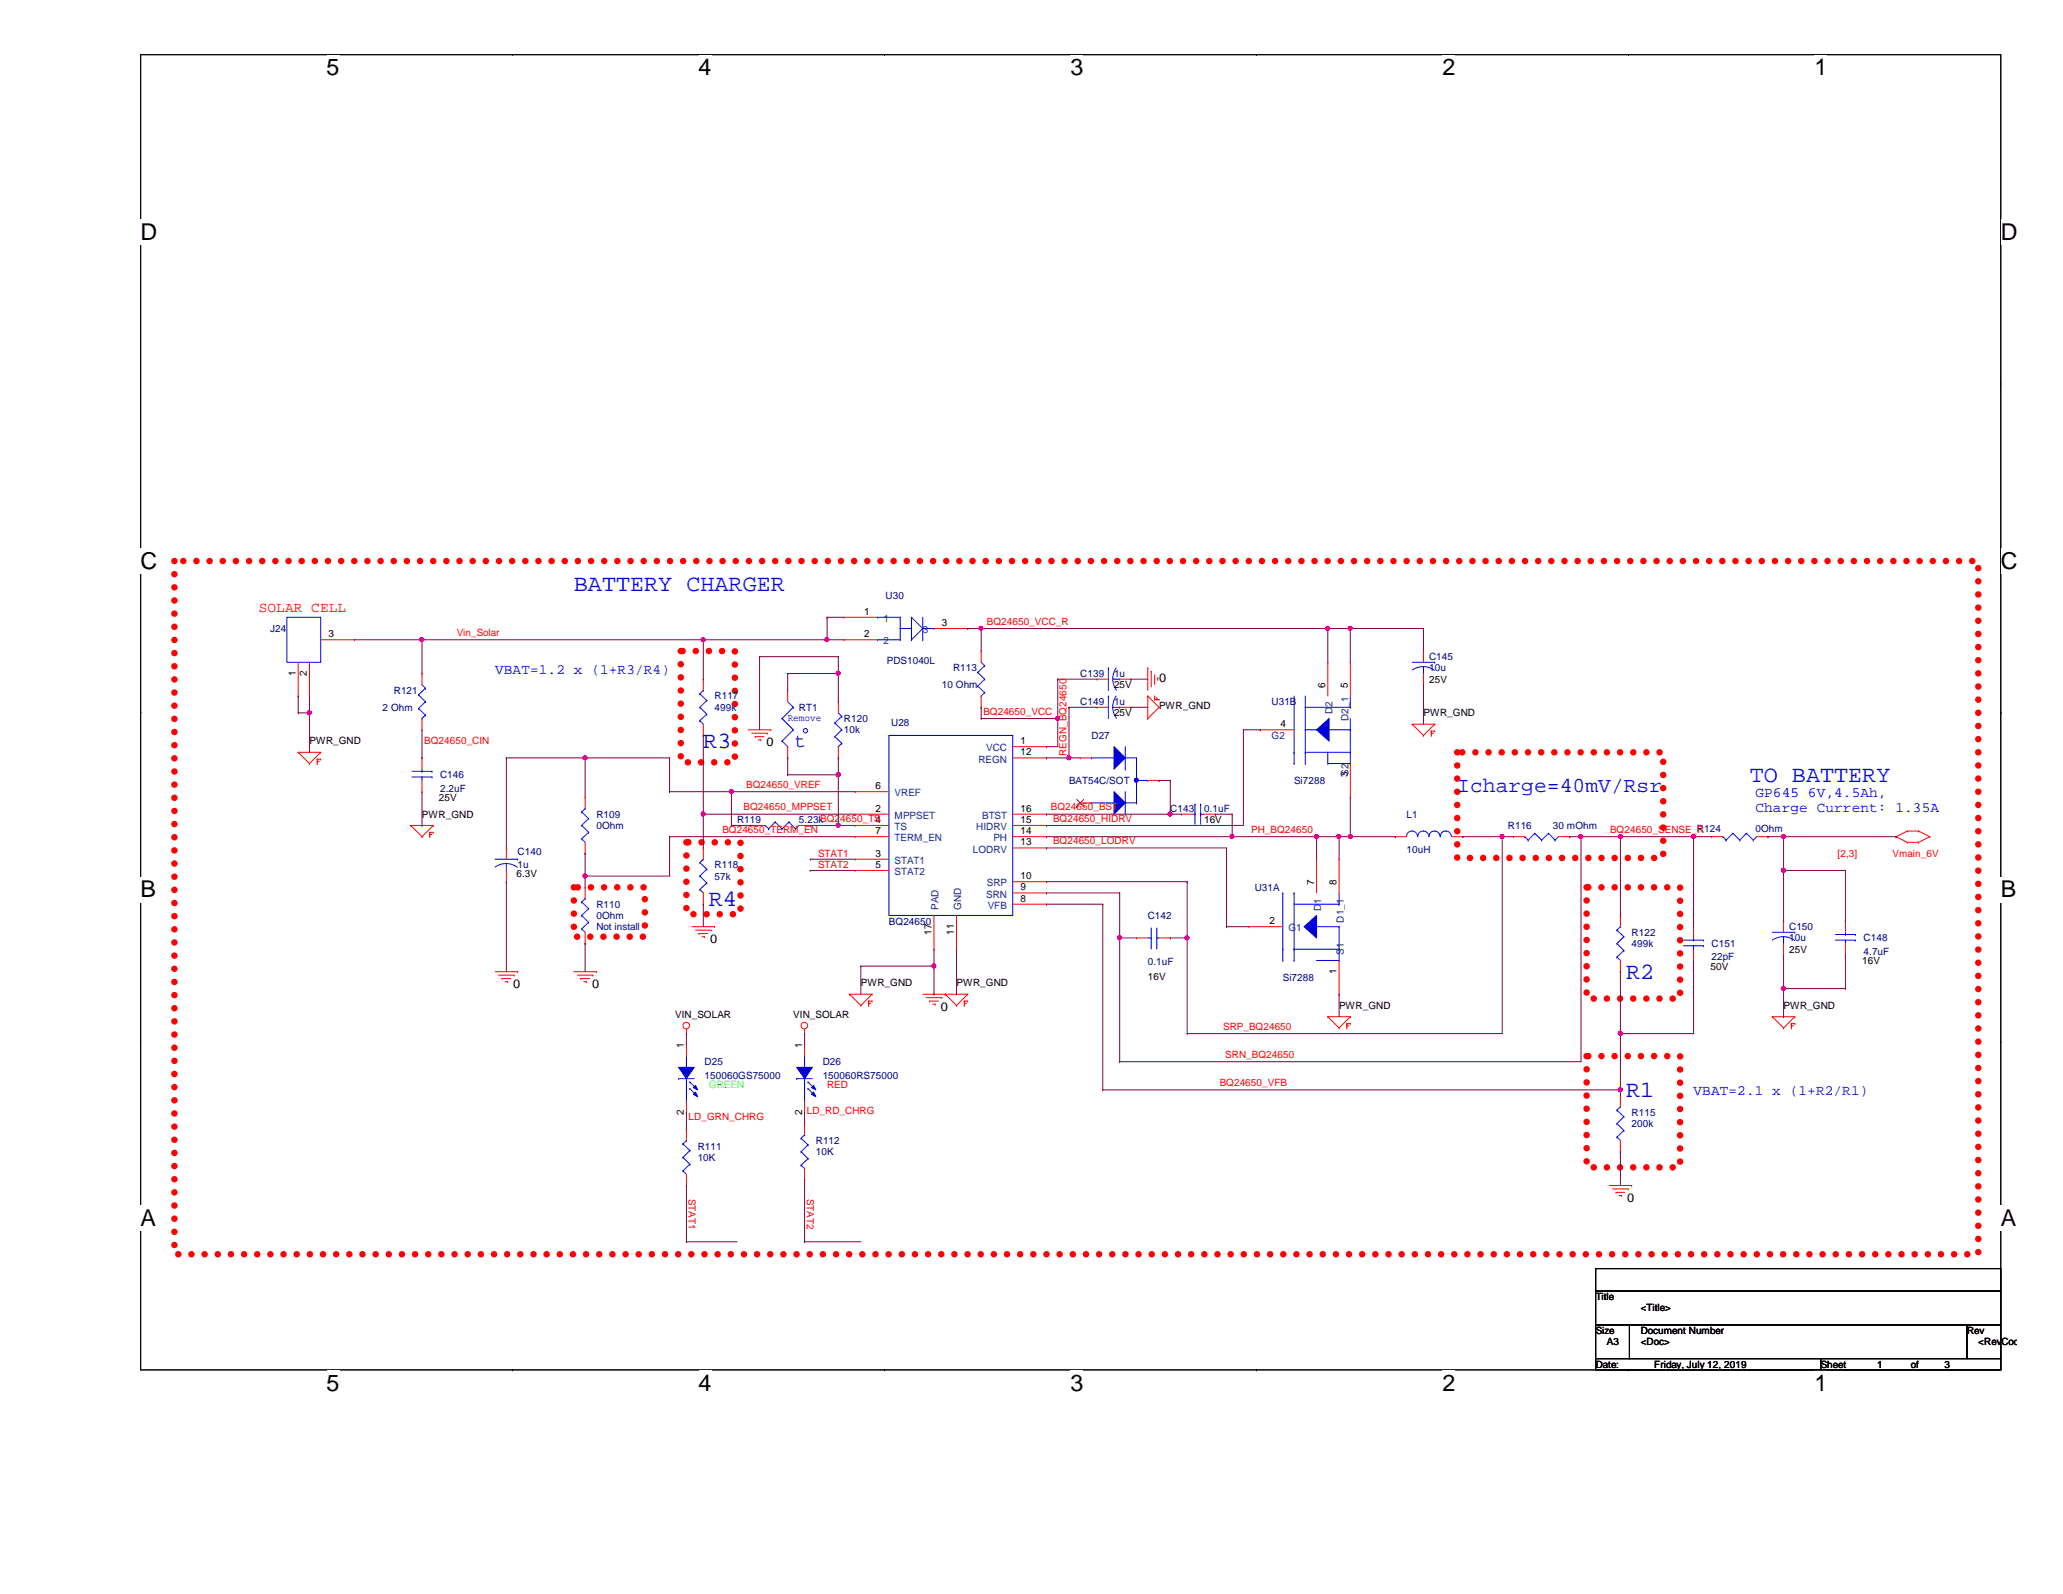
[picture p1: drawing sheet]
<svg xmlns="http://www.w3.org/2000/svg" width="279mm" height="216mm" viewBox="0 0 279 216" stroke-linecap="round" stroke-linejoin="round" font-family="sans-serif">
<path d="M19.1 7.4h251.9v178.1h-251.9z" fill="none" stroke="#000" stroke-width=".14"/>
<g fill="#fff">
<path d="M44.2 7.4h1.8v3.5h-1.8z"/>
<path d="M44.2 185.5h1.8v3.5h-1.8z"/>
</g>
<path d="M69.4 7.4h.1M69.4 185.5h.1" fill="none" stroke="#000" stroke-width=".14"/>
<g fill="#fff">
<path d="M94.6 7.4h1.8v3.5h-1.8z"/>
<path d="M94.6 185.5h1.8v3.5h-1.8z"/>
</g>
<path d="M119.8 7.4h.1M119.8 185.5h.1" fill="none" stroke="#000" stroke-width=".14"/>
<g fill="#fff">
<path d="M145 7.4h1.7v3.5h-1.7z"/>
<path d="M145 185.5h1.7v3.5h-1.7z"/>
</g>
<path d="M170.2 7.4h.1M170.2 185.5h.1" fill="none" stroke="#000" stroke-width=".14"/>
<g fill="#fff">
<path d="M195.4 7.4h1.7v3.5h-1.7z"/>
<path d="M195.4 185.5h1.7v3.5h-1.7z"/>
</g>
<path d="M220.6 7.4h.1M220.6 185.5h.1" fill="none" stroke="#000" stroke-width=".14"/>
<g fill="#fff">
<path d="M245.7 7.4h1.8v3.5h-1.8z"/>
<path d="M245.7 185.5h1.8v3.5h-1.8z"/>
<path d="M19.1 29.7h2.2v3.4h-2.2z"/>
<path d="M271 29.7h2.1v3.4h-2.1z"/>
<path d="M19.1 74.2h2.2v3.5h-2.2z"/>
<path d="M271 74.2h2.1v3.5h-2.1z"/>
</g>
<path d="M19.1 51.9h.1M271 51.9h.1" fill="none" stroke="#000" stroke-width=".14"/>
<g fill="#fff">
<path d="M19.1 118.7h2v3.5h-2z"/>
<path d="M271 118.7h2.1v3.5h-2.1z"/>
</g>
<path d="M19.1 96.5h.1M271 96.5h.1" fill="none" stroke="#000" stroke-width=".14"/>
<g fill="#fff">
<path d="M19.1 163.3h2v3.5h-2z"/>
<path d="M271 163.3h2.1v3.5h-2.1z"/>
</g>
<path d="M19.1 141h.1M271 141h.1M216.1 171.8h54.9v3.1h-54.9zM216.1 174.9h54.9v4.6h-54.9zM216.1 179.5h4.6v4.5h-4.6zM220.7 179.5h45.7v4.5h-45.7zM266.4 179.5h4.6v4.5h-4.6zM216.1 184h30.5v1.5h-30.5zM246.6 184h24.4v1.5h-24.4z" fill="none" stroke="#000" stroke-width=".14"/>
<path d="M23.6 76h244.3v93.9h-244.3zM92.2 88.2h7.3v15.1h-7.3zM93 114.1h7.3v9.7h-7.3zM197.4 101.9h27.9v14.3h-27.9zM77.7 120.2h9.6v6.7h-9.6zM214.9 120.2h12.6v15.1h-12.6zM214.9 143h12.6v15.1h-12.6z" fill="none" stroke="#f00" stroke-width=".89" stroke-dasharray="0 1.8"/>
<g fill="none" stroke="#f00" stroke-width=".14">
<path d="M101.3 98.8h3.1M101.8 99.3h2.1M102.3 99.8h.1M102.3 99.8h1.2M103.9 99.3h.1M104.4 98.8h.1M114.3 83.6h.1M114.3 86.7h.1M114.3 83.6h4.6M114.3 86.7h4.6M126.5 85.1h4.6M131.1 85.1h.1"/>
<path d="M155.4 90.5h.1M155.4 94.3h.1M155.4 97.3h.1M155.4 90.5v3M155.4 94.3v3M155.4 94.3l1.6 1.5M155.9 90.9h.1M155.9 90.9v2.1M156.4 92.6h.1M156.4 94.3h.1M156.4 94.7h.1M156.4 91.4v1.2"/>
<path d="M156.4 94.3v.4M156.4 94.7h.6M156.7 94.7h.1M156.7 94.4v.3M156.8 91.8h.1M156.8 91.8v.4M157 95.8h.1M157 94.7h.1M157 95.8l-1.6 1.5M191.3 98.1h.1M191.3 98.1h3M191.3 98.1l1.5 1.5"/>
<path d="M192.8 99.6h.1M193.8 99h.1M193.8 99.6h.1M193.8 99.3h.1M193.8 99.3h.3M193.8 99h.5M193.8 99v.6M194.3 98.1h.1M194.3 99h.1M194.3 98.1l-1.5 1.5M40.4 101.9h.1M40.4 101.9h3"/>
<path d="M40.4 101.9l1.5 1.5M41.9 103.4h.1M43 102.8h.1M43 103.4h.1M43 103.1h.1M43 102.8h.4M43 102.8v.6M43 103.1h.3M43.4 101.9h.1M43.4 102.8h.1M43.4 101.9l-1.5 1.5M55.6 111.8h.1"/>
<path d="M55.6 111.8h3.1M55.6 111.8l1.6 1.5M57.2 113.3h.1M58.2 112.7h.1M58.2 113.3h.1M58.2 113h.1M58.2 112.7h.5M58.2 112.7v.6M58.2 113h.3M58.7 111.8h.1M58.7 112.7h.1M58.7 111.8l-1.5 1.5"/>
<path d="M102.7 100.2h.3M103 100.2h.1M256.8 113.3h.1M256.8 113.3l1.5 .8M258.3 112.6h.1M258.3 114.1h.1M258.3 112.6l-1.5 .7M258.3 112.6h1.5M258.3 114.1h1.5M259.8 112.6h.1M259.8 114.1h.1M259.8 112.6l1.6 .7"/>
<path d="M261.4 113.3h.1M261.4 113.3l-1.6 .8M67.1 131.6h3M67.5 132.1h2.1M68 132.5h.1M68 132.5h1.2M68.4 133h.3M68.7 133h.1M69.6 132.1h.1M70.1 131.6h.1M77.7 131.6h3.1M78.2 132.1h2.1"/>
<path d="M78.7 132.5h.1M78.7 132.5h1.1M79.1 133h.3M79.4 133h.1M80.3 132.1h.1M80.8 131.6h.1M93 140h.1M93 139.4v.6M93.7 125.5h3.1M94.2 126h2.1M94.7 126.4h.1M94.7 126.4h1.1"/>
<path d="M95.1 126.9h.3M95.4 126.9h.1M96.3 126h.1M96.8 125.5h.1M109 140h.1M109 139.4v.6M115.1 134.7h.1M115.1 134.7h3M115.1 134.7l1.5 1.5M116.6 136.2h.1M117.6 135.6h.1M117.6 136.2h.1"/>
<path d="M117.6 135.9h.1M117.6 135.6h.5M117.6 135.6v.6M117.6 135.9h.3M118.1 134.7h.1M118.1 135.6h.1M118.1 134.7l-1.5 1.5M125 134.7h6.1M125.4 135.1h2.2M125.9 135.6h.1M125.9 135.6h1.2M126.3 136h.4"/>
<path d="M126.7 136h.1M127.6 135.1h.1M128 134.7h.1M128 134.7l1.5 1.5M129.5 136.2h.1M130.6 135.6h.1M130.6 136.2h.1M130.6 135.9h.1M130.6 135.6h.5M130.6 135.9h.3M130.6 135.6v.6M131.1 134.7h.1"/>
<path d="M131.1 135.6h.1M131.1 134.7l-1.6 1.5M179.8 137.7h.1M179.8 137.7h3.1M179.8 137.7l1.6 1.5M181.4 139.2h.1M182.4 138.6h.1M182.4 139.2h.1M182.4 138.9h.1M182.4 138.6h.5M182.4 138.9h.3M182.4 138.6v.6"/>
<path d="M182.9 137.7h.1M182.9 138.6h.1M182.9 137.7l-1.5 1.5M240 137.7h.1M240 137.7h3.1M240 137.7l1.6 1.5M241.6 139.2h.1M242.6 138.6h.1M242.6 139.2h.1M242.6 138.9h.1M242.6 138.6h.5M242.6 138.6v.6"/>
<path d="M242.6 138.9h.3M243.1 137.7h.1M243.1 138.6h.1M243.1 137.7l-1.5 1.5M217.9 160.6h3.1M218.4 161h2.1M218.9 161.5h.1M218.9 161.5h1.1M219.3 161.9h.3M219.6 161.9h.1M220.5 161h.1M221 160.6h.1"/>
<circle cx="92.9" cy="138.9" r=".45"/>
<circle cx="108.9" cy="138.9" r=".45"/>
</g>
<g fill="none" stroke="#00f" stroke-width=".14">
<path d="M118.9 83.6h.1M118.9 86.7h.1M118.9 83.6h3M118.9 86.7h3M121.9 85.1h.1M121.9 83.6h.1M121.9 86.7h.1M121.9 85.1h1.5M121.9 83.6v3.1M123.4 86.7h.1M123.4 83.6h.1M123.4 83.6l1.6 1.5"/>
<path d="M123.4 83.6v3.1M125 85.1h.1M125 86.7h.1M125 85.1l-1.6 1.6M125 85.1h1.5M125 83.6v3.1M126.5 85.1h.1M91.9 146.1h.1M91.9 146.1h2.1M93 144.6h.1M93 149.1h.1M93 143v1.6"/>
<path d="M93 146.1v3"/>
</g>
<path d="M91.9 144.6h2.1l-1 1.5z" fill-rule="evenodd" fill="#00f"/>
<path d="M91.9 144.6h2.1l-1 1.5z" fill="none" stroke="#00f" stroke-width=".14"/>
<path d="M94.2 147.9l.3 .6-.6-.3z" fill-rule="evenodd" fill="#00f"/>
<path d="M94.2 147.9l.3 .6-.6-.3z" fill="none" stroke="#00f" stroke-width=".14"/>
<path d="M94.2 147l.3 .6-.6-.3z" fill-rule="evenodd" fill="#00f"/>
<path d="M93.4 146.6h.1M93.4 147.4h.1M93.4 146.6l.9 .8M93.4 147.4l.9 1M94.2 147l.3 .6-.6-.3zM107.9 146.1h.1M107.9 146.1h2.1M109 144.6h.1M109 149.1h.1M109 143v1.6M109 146.1v3" fill="none" stroke="#00f" stroke-width=".14"/>
<path d="M93 141.5h.1M93 150.7h.1M93 141.5v1.5M93 149.1v1.6" fill="none" stroke="#f00" stroke-width=".14"/>
<path d="M107.9 144.6h2.1l-1 1.5z" fill-rule="evenodd" fill="#00f"/>
<path d="M107.9 144.6h2.1l-1 1.5z" fill="none" stroke="#00f" stroke-width=".14"/>
<path d="M109.9 148.2l.3-.3 .3 .6z" fill-rule="evenodd" fill="#00f"/>
<path d="M109.9 148.2l.3-.3 .3 .6z" fill="none" stroke="#00f" stroke-width=".14"/>
<path d="M110.2 147l.3 .6-.6-.3z" fill-rule="evenodd" fill="#00f"/>
<g fill="none" stroke="#00f" stroke-width=".14">
<path d="M38.9 83.6h4.5v6.1h-4.5zM120.4 99.6h16.8v24.4h-16.8zM132.4 91.1h.1M132.4 92.9h.1M132.4 91.1l1 .9M132.4 92.9l1 .9M132.9 94.3h.1M132.9 89.7l.5 .5M133.4 90.2h.1M133.4 92h.1M133.4 93.8h.1M133.4 90.2l-1 .9"/>
<path d="M133.4 92l-1 .9M133.4 93.8l-.5 .5M191.3 89.7h3M192.8 91.2h.1M192.8 90.3a2.42 2.42 0 0 1 1.5 .5M192.8 90.3h-.1a2.57 2.57 0 0 0-1.4 .5M192.8 90.3v.9M194.3 89.7h.1M78.8 113.6h.1M78.8 111.8h.1M78.8 110h.1M78.8 113.6l.4 .5"/>
<path d="M78.8 111.8l.9 .9M78.8 110l.9 .9M79.2 109.5h.1M79.2 109.5l-.4 .5M79.7 112.7h.1M79.7 110.9h.1M79.7 112.7l-.9 .9M79.7 110.9l-.9 .9M94.8 118.7h.1M94.8 116.8h.1M94.8 118.7l.9 .9M94.8 116.8l.9 .9"/>
<path d="M95.3 116.4h.1M95.3 116.4l-.5 .4M95.7 119.6h.1M95.7 117.7h.1M95.7 119.6l-.9 .9M95.7 117.7l-.9 1M161.5 110.3h.3M161.8 110.3h.1M161.8 108.9h.1M161.8 108.9v2.7M162.6 108.9h.1M162.6 110.3h.1"/>
<path d="M162.6 110.3h.5M162.6 108.9v2.7M94.8 120.5h.1M94.8 120.5l.5 .4M173.7 128.6h.1M173.7 122.5v6.1M175.3 128.6h.1M175.3 122.5v6.1M219 129.6h.1M219 127.8h.1M219 126h.1M219 129.6l.5 .5"/>
<path d="M219 127.8l.9 .9M219 126l.9 .9M219.5 125.5h.1M219.5 125.5l-.5 .5M219.9 128.7h.1M219.9 126.9h.1M219.9 128.7l-.9 .9M219.9 126.9l-.9 .9M248.6 127.3h2.7M248.6 126.6h2.7M249.9 126.6h.1M249.9 127.3h.1"/>
<path d="M249.9 126.3v.3M249.9 127.3v.5M251.3 127.3h.1M251.3 126.6h.1M109.4 146.6h.1M109.4 147.4h.1M109.4 146.6l.9 .8M109.4 147.4l.9 1M110.2 147l.3 .6-.6-.3z"/>
</g>
<g fill="none" stroke="#f00" stroke-width=".14">
<path d="M40.4 94.3h.1M40.4 89.7v4.6M41.9 94.3h.1M41.9 89.7v4.6M43.4 86.7h4.6M48 86.7h.1M132.9 88.2h.1M132.9 95.8h.1M132.9 88.2v1.5M132.9 94.3v1.5M192.8 88.2h.1M192.8 92.8h.1"/>
<path d="M192.8 88.2v1.5M192.8 91.2v1.6M79.2 115.6h.1M79.2 108h.1M79.2 108v1.5M79.2 114.1v1.5M95.3 114.8h.1M95.3 114.8v1.6M115.8 110.3h.1M115.8 116.4h.1M115.8 111.8h.1M115.8 117.9h.1"/>
<path d="M115.8 107.2h.1M115.8 113.3h.1M115.8 110.3h4.6M115.8 116.4h4.6M115.8 111.8h4.6M115.8 117.9h4.6M115.8 107.2h4.6M115.8 113.3h4.6M137.2 110.3h4.5M137.2 101.1h4.5M137.2 111.8h4.5M137.2 113.3h4.5"/>
<path d="M137.2 119.4h4.5M137.2 102.7h4.5M137.2 114.8h4.5M141.7 101.1h.1M141.7 119.4h.1M141.7 102.7h.1M141.7 114.8h.1M141.7 113.3h.1M141.7 111.8h.1M141.7 110.3h.1M160 110.3h.1M160 110.3h1.5"/>
<path d="M163.1 110.3h1.5M164.6 110.3h.1M95.3 122.5h.1M95.3 120.9v1.6M126.5 128.6h.1M126.5 124v4.6M129.5 128.6h.1M129.5 124v4.6M137.2 122.5h4.5M137.2 120.9h4.5M141.7 122.5h.1M141.7 120.9h.1"/>
<path d="M219.5 131.6h.1M219.5 124h.1M219.5 124v1.5M219.5 130.1v1.5M249.9 124.8h.1M249.9 129.3h.1M249.9 124.8v1.5M249.9 127.8v1.5M109 141.5h.1M109 150.7h.1M109 141.5v1.5M109 149.1v1.6"/>
</g>
<path d="M176.6 125.5l1.7-1.5v3z" fill="#00f"/>
<g fill="none" stroke="#00f" stroke-width=".14">
<path d="M56.7 94.1h.1M56.7 96h.1M56.7 94.1l.9 .9M56.7 96l.9 .9M57.2 97.3h.1M57.2 92.8l.4 .4M57.6 93.2h.1M57.6 95h.1M57.6 96.9h.1M57.6 93.2l-.9 .9M57.6 95l-.9 1M57.6 96.9l-.4 .4"/>
<path d="M94.8 97.6h.1M94.8 95.8h.1M94.8 94h.1M94.8 97.6l.5 .5M94.8 95.8l.9 .9M94.8 94l.9 .9M95.3 93.5h.1M95.3 93.5l-.5 .5M95.7 96.7h.1M95.7 94.9h.1M95.7 96.7l-.9 .9M95.7 94.9l-.9 .9"/>
<path d="M105.9 97.3h.1M105.9 97.3l1.5 1.5M106.7 95l.7 .8M107.4 95.8h.1M107.4 98.8h.1M107.4 95.8l-1.5 1.5M107.4 98.8l-1.5 1.6M150.1 90.5h.1M150.1 94.3h.1M150.1 90.5v3M150.1 94.3v3M150.7 92a2.42 2.42 0 0 0 .5 1.5"/>
<path d="M150.7 95.8a2.42 2.42 0 0 0 .5 1.5M150.7 92h.9M150.7 95.8h.9M151.2 90.5a2.58 2.58 0 0 0-.5 1.5M151.2 94.3a2.58 2.58 0 0 0-.5 1.5M151.6 92h.1M151.6 95.8h.1M55.8 105.2h2.7M55.8 104.5h2.7M57.2 104.5h.1M57.2 105.2h.1M57.2 104.2v.3"/>
<path d="M57.2 105.2v.5M58.5 105.2h.1M58.5 104.5h.1M67.1 116.4h3M68.6 117.9h.1M68.6 117a2.42 2.42 0 0 1 1.5 .5M68.6 117h-.1a2.57 2.57 0 0 0-1.4 .4M68.6 117v.9M70.1 116.4h.1M103.6 111.8h.1M103.6 111.8l.5 .5M104.1 112.3h.1"/>
<path d="M105 111.3h.1M105 111.3l.9 1M105 111.3l-.9 1M105.9 112.3h.1M105.9 100.4h.1M105.9 100.4l.8 .7M106.7 101.1h.1M106.8 111.3h.1M106.8 111.3l.9 1M106.8 111.3l-.9 1M107.7 112.3h.1M108.2 111.8l-.5 .5"/>
<path d="M190.5 113.3a.74 .74 0 0 1 .7-.7 .74 .74 0 0 1 .8 .7M192 113.3a.74 .74 0 0 1 .8-.7 .74 .74 0 0 1 .7 .7M193.5 113.3a.74 .74 0 0 1 .8-.7 .74 .74 0 0 1 .7 .7M195.1 113.3a.74 .74 0 0 1 .7-.7 .74 .74 0 0 1 .8 .7M206.5 113.3h.1M206.5 113.3l.5 .5M207 113.8h.1M207.9 112.9h.1M207.9 112.9l.9 .9M207.9 112.9l-.9 .9M208.8 113.8h.1M209.7 112.9h.1"/>
<path d="M209.7 112.9l.9 .9M209.7 112.9l-.9 .9M210.6 113.8h.1M211.1 113.3l-.5 .5M233.3 113.3h.1M233.3 113.3l.5 .5M233.8 113.8h.1M234.7 112.9h.1M234.7 112.9l.9 .9M234.7 112.9l-.9 .9M235.6 113.8h.1M236.5 112.9h.1"/>
<path d="M236.5 112.9l.9 .9M236.5 112.9l-.9 .9M237.4 113.8h.1M237.9 113.3l-.5 .5M78.8 125.8h.1M78.8 124h.1M78.8 122.2h.1M78.8 125.8l.4 .5M78.8 124l.9 .9M78.8 122.2l.9 .9M79.2 121.7h.1M79.2 121.7l-.4 .5"/>
<path d="M79.7 124.9h.1M79.7 123.1h.1M79.7 124.9l-.9 .9M79.7 123.1l-.9 .9M155.4 127h.5M155.9 128.4h.1M155.9 127h.1M155.9 125.7v2.7M156.7 127h.1M156.7 128.4h.1M156.7 127h.3M156.7 125.7v2.7"/>
<path d="M173.7 130.1h.1M173.7 120.9h.1M173.7 120.9v1.6M173.7 128.6v1.5M175.3 128.6h.1M175.3 130.1h.1M175.3 120.9h.1M175.3 120.9v1.6h6.1M175.3 128.6h6.1M175.3 128.6v1.5M176.6 125.5l1.7-1.5v3zM178.3 125.5h3.1"/>
<path d="M178.3 130.1h3.1M181.4 125.5h.1M181.4 128.6h.1M181.4 122.5h.1M181.4 130.1h.1M181.4 120.9v1.6M181.4 125.5v4.6M228 128.1h2.7M228 127.3h2.7M229.4 127.3h.1M229.4 128.1h.1M229.4 127v.3"/>
<path d="M229.4 128.1v.5M230.7 128.1h.1M230.7 127.3h.1M240 126.3h3.1M241.6 127.8h.1M241.6 126.9a2.42 2.42 0 0 1 1.4 .5M241.6 126.9h-.1a2.57 2.57 0 0 0-1.5 .4M241.6 126.9v.9M243.1 126.3h.1M92.5 158.6h.1M92.5 156.8h.1M92.5 154.9h.1"/>
<path d="M92.5 158.6l.5 .4M92.5 156.8l.9 .9M92.5 154.9l.9 .9M93 154.5h.1M93 154.5l-.5 .4M93.4 157.7h.1M93.4 155.8h.1M93.4 157.7l-.9 .9M93.4 155.8l-.9 1M108.5 157.8h.1M108.5 156h.1M108.5 154.2h.1"/>
<path d="M108.5 157.8l.5 .5M108.5 156l.9 .9M108.5 154.2l.9 .9M109 153.7h.1M109 153.7l-.5 .5M109.4 156.9h.1M109.4 155.1h.1M109.4 156.9l-.9 .9M109.4 155.1l-.9 .9M219 154h.1M219 152.2h.1M219 150.4h.1"/>
<path d="M219 154l.5 .5M219 152.2l.9 .9M219 150.4l.9 .9M219.5 149.9h.1M219.5 149.9l-.5 .5M219.9 153.1h.1M219.9 151.3h.1M219.9 153.1l-.9 .9M219.9 151.3l-.9 .9"/>
<circle cx="109.1" cy="99" r=".3"/>
</g>
<g fill="none" stroke="#f00" stroke-width=".14">
<path d="M57.2 91.2h.1M57.2 98.8h.1M57.2 91.2v1.6M57.2 97.3v1.5M95.3 99.6h.1M95.3 92h.1M95.3 92v1.5M95.3 98.1v1.5M106.7 93.5h.1M106.7 93.5v1.5M148.6 92h.1M148.6 95.8h.1"/>
<path d="M148.6 92h1.5M148.6 95.8h1.5M151.6 92h1.6M151.6 95.8h1.6M153.2 92h.1M153.2 95.8h.1M57.2 102.7h.1M57.2 107.2h.1M57.2 102.7v1.5M57.2 105.7v1.5M68.6 114.8h.1M68.6 119.4h.1"/>
<path d="M68.6 114.8v1.6M68.6 117.9v1.5M102.1 111.8h.1M102.1 111.8h1.5M106.7 102.7h.1M106.7 101.1v1.6M108.2 111.8h1.5M109.7 111.8h.1M178.3 116.4h.1M178.3 116.4v4.5M181.4 116.4h.1M181.4 116.4v4.5"/>
<path d="M189 113.3h.1M189 113.3h1.5M196.6 113.3h1.5M198.1 113.3h.1M205 113.3h.1M205 113.3h1.5M211.1 113.3h1.5M212.6 113.3h.1M231.8 113.3h.1M231.8 113.3h1.5M237.9 113.3h1.5M239.4 113.3h.1"/>
<path d="M79.2 127.8h.1M79.2 120.2h.1M79.2 120.2v1.5M79.2 126.3v1.5M153.9 127h.1M153.9 127h1.5M157 127h1.5M158.5 127h.1M169.2 125.5h.1M169.2 125.5h4.5M181.4 134.7h.1M181.4 130.1v4.6"/>
<path d="M229.4 125.5h.1M229.4 130.1h.1M229.4 125.5v1.5M229.4 128.6v1.5M241.6 124.8h.1M241.6 129.3h.1M241.6 124.8v1.5M241.6 127.8v1.5M93 152.9h.1M93 152.9v1.6M93 159v1.6M109 159.8h.1"/>
<path d="M109 152.2h.1M109 152.2v1.5M109 158.3v1.5M219.5 156h.1M219.5 148.4h.1M219.5 148.4v1.5M219.5 154.5v1.5M93 160.6h.1"/>
</g>
<path d="M178.3 98.8l1.7-1.5v3.1z" fill="#00f"/>
<g fill="none" stroke="#00f" stroke-width=".14">
<path d="M175.3 94.3v9.1M176.8 98.8h.1M176.8 95.8h.1M176.8 94.3v9.1M176.8 98.8h6.1M176.8 95.8h6.1M178.3 98.8l1.7-1.5v3.1zM182.9 98.8h.1M182.9 95.8h.1M182.9 94.3v1.5M182.9 97.3v6.1M175.3 101.9h.1"/>
<path d="M175.3 103.4h.1M176.8 101.9h.1M176.8 103.4h.1M176.8 101.9h6.1M179.8 103.4h.1M179.8 103.4h3.1M179.8 101.9v1.5M182.9 101.9h.1M182.9 103.4h.1"/>
</g>
<path d="M170.7 98.8h.1M170.7 98.8h4.6M179.8 89.7h.1M179.8 89.7v4.6M182.9 89.7h.1M182.9 89.7v4.6M182.9 108h.1M182.9 103.4v4.6" fill="none" stroke="#f00" stroke-width=".14"/>
<path d="M150.9 101.1l1.5 1.6-1.5 1.5z" fill-rule="evenodd" fill="#00f"/>
<path d="M150.9 101.1l1.5 1.6-1.5 1.5z" fill="none" stroke="#00f" stroke-width=".14"/>
<path d="M150.9 107.2l1.5 1.6-1.5 1.5z" fill-rule="evenodd" fill="#00f"/>
<g fill="none" stroke="#00f" stroke-width=".14">
<path d="M147.8 108.8h.1M147.8 102.7h.1M147.8 108.8h3.1M147.8 102.7h3.1M150.9 107.2l1.5 1.6-1.5 1.5zM152.4 104.2h.1M152.4 110.3h.1M152.4 101.1v3.1M152.4 107.2v3.1M152.4 108.8h1.5M152.4 102.7h1.5M153.9 108.8h.1"/>
<path d="M153.9 102.7h.1M153.9 102.7v6.1M153.9 105.7h1.5M155.4 105.7h.1"/>
</g>
<circle cx="153.9" cy="105.7" r=".29" fill="#00f"/>
<g fill="none" stroke="#00f" stroke-width=".14">
<path d="M113.1 97.9h.1M113.1 99.8h.1M113.1 97.9l.9 .9M113.1 99.8l.9 .9M113.5 96.6l.5 .4M114 97h.1M114 98.8h.1M114 97l-.9 .9M114 98.8l-.9 1M113.5 101.1h.1M114 100.7h.1M114 100.7l-.5 .4"/>
<circle cx="153.9" cy="105.7" r=".29"/>
</g>
<path d="M113.5 95h.1M113.5 95v1.6M113.5 102.7h.1M113.5 101.1v1.6M146.3 102.7h.1M146.3 108.8h.1M146.3 102.7h1.5M146.3 108.8h1.5M155.4 105.7h1.6M157 105.7h.1" fill="none" stroke="#f00" stroke-width=".14"/>
<path d="M145.8 109.3h.1M145.8 108.3l1 1M146.8 108.3l-1 1M146.8 109.3h.1" fill="none" stroke="#804000" stroke-width=".14"/>
<path d="M153.2 95.8h.1M153.2 95.8h2.2M68.6 102.7h.1M68.6 119.4h.1M68.6 102.7v12.1M68.6 119.4v12.2M68.6 102.7h10.6M141.7 110.3h.1M141.7 110.3h16.8" fill="none" stroke="#800040" stroke-width=".14"/>
<circle cx="158.5" cy="110.3" r=".29" fill="#f0f"/>
<circle cx="158.5" cy="110.3" r=".29" fill="none" stroke="#f0f" stroke-width=".14"/>
<path d="M141.7 113.3h.1M164.6 110.3h.1M164.6 110.3h2.3M166.9 110.3h.1M166.9 110.3v3h-25.2" fill="none" stroke="#800040" stroke-width=".14"/>
<circle cx="166.8" cy="113.3" r=".29" fill="#f0f"/>
<circle cx="166.8" cy="113.3" r=".29" fill="none" stroke="#f0f" stroke-width=".14"/>
<path d="M79.2 115.6h.1M79.2 118.7h.1M79.2 102.7h.1M79.2 102.7v5.3M79.2 115.6v4.6M79.2 102.7h11.5M90.7 113.3h.1M90.7 113.3h25.1M90.7 113.3v5.4M79.2 127.8h.1M79.2 127.8v3.8" fill="none" stroke="#800040" stroke-width=".14"/>
<circle cx="79.2" cy="102.6" r=".29" fill="#f0f"/>
<circle cx="79.2" cy="102.6" r=".29" fill="none" stroke="#f0f" stroke-width=".14"/>
<path d="M79.2 118.7h.1M79.2 118.7h11.5" fill="none" stroke="#800040" stroke-width=".14"/>
<circle cx="79.2" cy="118.6" r=".29" fill="#f0f"/>
<circle cx="79.2" cy="118.6" r=".29" fill="none" stroke="#f0f" stroke-width=".14"/>
<g fill="none" stroke="#800040" stroke-width=".14">
<path d="M153.2 92h.1M153.2 92h2.2M90.7 102.7h.1M90.7 107.2h.1M90.7 102.7v4.5M90.7 107.2h8.4M109.7 116.4h.1M109.7 117.9h.1M109.7 116.4h6.1M109.7 117.9h6.1M141.7 102.7h.1M141.7 119.4h.1"/>
<path d="M141.7 111.8h.1M141.7 114.8h.1M141.7 102.7h3.1M141.7 119.4h19.1M141.7 111.8h26.7M141.7 114.8h24.4v10.7M93 140h.1M93 140v1.5M109 140h.1M109 140v1.5M141.7 120.9h.1M141.7 122.5h.1"/>
<path d="M141.7 120.9h9.9M141.7 122.5h7.7M151.6 120.9h.1M151.6 120.9v6.1M166.1 125.5h.1M219.5 131.6h.1M219.5 131.6v8.4M93 150.7h.1M93 150.7v2.2M109 150.7h.1M109 159.8h.1M109 150.7v1.5"/>
<path d="M109 159.8v8.4M149.4 147.6h.1M149.4 147.6h70.1M93 160.6h.1M93 168.2h.1M93 160.6v7.6M93 168.2h6.8M109 168.2h.1M109 168.2h7.6"/>
</g>
<circle cx="219.4" cy="147.6" r=".29" fill="#f0f"/>
<circle cx="219.4" cy="147.6" r=".29" fill="none" stroke="#f0f" stroke-width=".14"/>
<path d="M219.5 140h.1M219.5 140v8.4M229.4 130.1h.1M229.4 130.1v9.9h-9.9M219.5 147.6h.1" fill="none" stroke="#800040" stroke-width=".14"/>
<circle cx="219.4" cy="140" r=".29" fill="#f0f"/>
<circle cx="219.4" cy="140" r=".29" fill="none" stroke="#f0f" stroke-width=".14"/>
<path d="M219.5 113.3h.1M219.5 113.3v10.7" fill="none" stroke="#800040" stroke-width=".14"/>
<circle cx="219.4" cy="113.3" r=".29" fill="#f0f"/>
<circle cx="219.4" cy="113.3" r=".29" fill="none" stroke="#f0f" stroke-width=".14"/>
<path d="M166.9 113.3h11.4M178.3 113.3h.1M198.1 113.3h.1M198.1 113.3h5.4" fill="none" stroke="#800040" stroke-width=".14"/>
<circle cx="178.3" cy="113.3" r=".29" fill="#f0f"/>
<circle cx="178.3" cy="113.3" r=".29" fill="none" stroke="#f0f" stroke-width=".14"/>
<g fill="none" stroke="#800040" stroke-width=".14">
<path d="M132.9 95.8h.1M132.9 97.3h.1M132.9 85.1h.1M132.9 95.8v1.5M132.9 97.3h10.4M132.9 85.1h46.9M168.4 98.8h.1M168.4 98.8v13M141.7 101.1h.1M141.7 101.1h1.6M212.6 113.3h.1M212.6 113.3h1.5"/>
<path d="M219.5 113.3h.1M219.5 113.3h9.9M149.4 122.5h.1M149.4 122.5v25.1"/>
</g>
<circle cx="179.8" cy="85.1" r=".29" fill="#f0f"/>
<circle cx="179.8" cy="85.1" r=".29" fill="none" stroke="#f0f" stroke-width=".14"/>
<circle cx="132.9" cy="85.1" r=".29" fill="#f0f"/>
<circle cx="132.9" cy="85.1" r=".29" fill="none" stroke="#f0f" stroke-width=".14"/>
<path d="M192.8 85.1h.1M192.8 92.8h.1M192.8 85.1v3.1M192.8 92.8v5.3M160.8 119.4h.1M160.8 119.4v7.6h-2.3M151.6 127h.1M151.6 127h2.3M158.5 127h.1" fill="none" stroke="#800040" stroke-width=".14"/>
<circle cx="160.8" cy="127" r=".29" fill="#f0f"/>
<circle cx="160.8" cy="127" r=".29" fill="none" stroke="#f0f" stroke-width=".14"/>
<path d="M203.5 113.3h.1M203.5 113.3v26.7" fill="none" stroke="#800040" stroke-width=".14"/>
<circle cx="203.4" cy="113.3" r=".29" fill="#f0f"/>
<circle cx="203.4" cy="113.3" r=".29" fill="none" stroke="#f0f" stroke-width=".14"/>
<path d="M203.5 113.3h.1M203.5 113.3h1.5M151.6 127h.1M151.6 127v16.8M160.8 140h.1M160.8 127h.1M160.8 140h42.7M160.8 127v13" fill="none" stroke="#800040" stroke-width=".14"/>
<circle cx="151.6" cy="127" r=".29" fill="#f0f"/>
<circle cx="151.6" cy="127" r=".29" fill="none" stroke="#f0f" stroke-width=".14"/>
<path d="M214.1 113.3h.1M214.1 113.3v30.5h-62.5M151.6 143.8h.1" fill="none" stroke="#800040" stroke-width=".14"/>
<circle cx="214.1" cy="113.3" r=".29" fill="#f0f"/>
<circle cx="214.1" cy="113.3" r=".29" fill="none" stroke="#f0f" stroke-width=".14"/>
<path d="M143.3 92h.1M143.3 92v5.3M214.1 113.3h.1M214.1 113.3h5.4M219.5 156h.1M219.5 156v4.6" fill="none" stroke="#800040" stroke-width=".14"/>
<circle cx="143.2" cy="97.3" r=".29" fill="#f0f"/>
<circle cx="143.2" cy="97.3" r=".29" fill="none" stroke="#f0f" stroke-width=".14"/>
<path d="M143.3 92h.1M143.3 97.3h.1M143.3 92h5.3M143.3 97.3v3.8M144.8 95.8h.1M144.8 95.8v6.9M144.8 95.8h3.8M144.8 102.7h.1M144.8 102.7h1.5" fill="none" stroke="#800040" stroke-width=".14"/>
<circle cx="144.7" cy="102.6" r=".29" fill="#f0f"/>
<circle cx="144.7" cy="102.6" r=".29" fill="none" stroke="#f0f" stroke-width=".14"/>
<g fill="none" stroke="#800040" stroke-width=".14">
<path d="M112 83.6h.1M112 86.7h.1M112 83.6h2.3M112 83.6v3.1M112 86.7h2.3M157 105.7h.1M157 105.7h1.5M158.5 105.7h.1M158.5 110.3h.1M158.5 105.7v4.6M158.5 110.3h1.5M129.5 134.7h.1"/>
<path d="M129.5 128.6v6.1"/>
</g>
<circle cx="112" cy="86.6" r=".29" fill="#f0f"/>
<circle cx="112" cy="86.6" r=".29" fill="none" stroke="#f0f" stroke-width=".14"/>
<path d="M41.9 94.3h.1M41.9 94.3v2.3M48 86.7h9.2M57.2 86.7h.1" fill="none" stroke="#800040" stroke-width=".14"/>
<circle cx="41.9" cy="96.5" r=".29" fill="#f0f"/>
<circle cx="41.9" cy="96.5" r=".29" fill="none" stroke="#f0f" stroke-width=".14"/>
<g fill="none" stroke="#800040" stroke-width=".14">
<path d="M40.4 94.3h.1M40.4 96.6h.1M40.4 94.3v2.3M40.4 96.6h1.5M41.9 96.6h.1M41.9 96.6v5.3M95.3 99.6h.1M95.3 99.6v10.7M131.1 85.1h.1M131.1 85.1h1.8M132.9 85.1h.1M132.9 85.1v3.1"/>
<path d="M95.3 110.3h.1M95.3 110.3h20.5"/>
</g>
<circle cx="95.2" cy="110.3" r=".29" fill="#f0f"/>
<circle cx="95.2" cy="110.3" r=".29" fill="none" stroke="#f0f" stroke-width=".14"/>
<path d="M95.3 86.7h16.7M112 86.7h.1M95.3 110.3h.1M95.3 110.3v4.5M109.7 111.8h.1M109.7 111.8h3.8M95.3 122.5h.1M95.3 122.5v3" fill="none" stroke="#800040" stroke-width=".14"/>
<circle cx="113.5" cy="111.8" r=".29" fill="#f0f"/>
<circle cx="113.5" cy="111.8" r=".29" fill="none" stroke="#f0f" stroke-width=".14"/>
<path d="M99.1 111.8h.1M99.1 107.2h.1M99.1 111.8h3M99.1 107.2v4.6M99.1 107.2h16.7" fill="none" stroke="#800040" stroke-width=".14"/>
<circle cx="99" cy="107.2" r=".29" fill="#f0f"/>
<circle cx="99" cy="107.2" r=".29" fill="none" stroke="#f0f" stroke-width=".14"/>
<path d="M102.9 88.9h.1M102.9 88.9v9.9M102.9 88.9h10.6M106.7 91.2h.1M106.7 91.2v2.3M113.5 88.9h.1M113.5 88.9v2.3h-6.8M113.5 102.7h.1M113.5 111.8h.1M113.5 102.7v2.2M113.5 111.8h2.3" fill="none" stroke="#800040" stroke-width=".14"/>
<circle cx="113.5" cy="91.2" r=".29" fill="#f0f"/>
<circle cx="113.5" cy="91.2" r=".29" fill="none" stroke="#f0f" stroke-width=".14"/>
<path d="M113.5 91.2h.1M113.5 91.2v3.8M106.7 102.7h.1M106.7 104.9h.1M106.7 102.7v2.2M106.7 104.9h6.8" fill="none" stroke="#800040" stroke-width=".14"/>
<circle cx="113.5" cy="104.9" r=".29" fill="#f0f"/>
<circle cx="113.5" cy="104.9" r=".29" fill="none" stroke="#f0f" stroke-width=".14"/>
<path d="M57.2 86.7h.1M57.2 86.7v4.5M57.2 98.8v3.9M57.2 102.7h.1M57.2 111.8h.1M57.2 107.2v4.6M113.5 104.9h.1M113.5 104.9v6.9M241.6 113.3h15.2M256.8 113.3h.1" fill="none" stroke="#800040" stroke-width=".14"/>
<circle cx="241.5" cy="113.3" r=".29" fill="#f0f"/>
<circle cx="241.5" cy="113.3" r=".29" fill="none" stroke="#f0f" stroke-width=".14"/>
<path d="M241.6 117.9h.1M241.6 117.9h8.3v6.9M241.6 117.9v6.9M241.6 124.8h.1M249.9 124.8h.1" fill="none" stroke="#800040" stroke-width=".14"/>
<circle cx="241.5" cy="117.9" r=".29" fill="#f0f"/>
<circle cx="241.5" cy="117.9" r=".29" fill="none" stroke="#f0f" stroke-width=".14"/>
<path d="M241.6 133.9h.1M241.6 129.3v4.6" fill="none" stroke="#800040" stroke-width=".14"/>
<circle cx="241.5" cy="133.9" r=".29" fill="#f0f"/>
<circle cx="241.5" cy="133.9" r=".29" fill="none" stroke="#f0f" stroke-width=".14"/>
<path d="M126.5 130.9h.1M126.5 128.6v2.3M241.6 133.9h.1M241.6 137.7h.1M241.6 133.9h8.3M241.6 133.9v3.8M249.9 133.9h.1M249.9 129.3v4.6" fill="none" stroke="#800040" stroke-width=".14"/>
<circle cx="126.5" cy="130.8" r=".29" fill="#f0f"/>
<circle cx="126.5" cy="130.8" r=".29" fill="none" stroke="#f0f" stroke-width=".14"/>
<path d="M229.4 113.3h.1M229.4 113.3h2.4M229.4 113.3v12.2M239.4 113.3h.1M239.4 113.3h2.2M229.4 125.5h.1" fill="none" stroke="#800040" stroke-width=".14"/>
<circle cx="229.3" cy="113.3" r=".29" fill="#f0f"/>
<circle cx="229.3" cy="113.3" r=".29" fill="none" stroke="#f0f" stroke-width=".14"/>
<path d="M178.3 113.3h.1M178.3 113.3v3.1M178.3 113.3h3.1M181.4 113.3h.1M241.6 117.9h.1M241.6 113.3v4.6M166.1 125.5h.1M166.1 125.5h3.1M181.4 134.7h.1M181.4 134.7v3" fill="none" stroke="#800040" stroke-width=".14"/>
<circle cx="181.3" cy="113.3" r=".29" fill="#f0f"/>
<circle cx="181.3" cy="113.3" r=".29" fill="none" stroke="#f0f" stroke-width=".14"/>
<path d="M168.4 98.8h2.3M170.7 98.8h.1M181.4 113.3h.1M181.4 113.3v3.1M181.4 113.3h1.5M182.9 113.3h.1M182.9 108v5.3" fill="none" stroke="#800040" stroke-width=".14"/>
<circle cx="182.8" cy="113.3" r=".29" fill="#f0f"/>
<circle cx="182.8" cy="113.3" r=".29" fill="none" stroke="#f0f" stroke-width=".14"/>
<path d="M182.9 85.1h.1M182.9 85.1v4.6M182.9 113.3h6.1M189 113.3h.1" fill="none" stroke="#800040" stroke-width=".14"/>
<circle cx="182.8" cy="85.1" r=".29" fill="#f0f"/>
<circle cx="182.8" cy="85.1" r=".29" fill="none" stroke="#f0f" stroke-width=".14"/>
<g fill="none" stroke="#800040" stroke-width=".14">
<path d="M57.2 86.7h.1M57.2 86.7h38.1M179.8 85.1h.1M179.8 85.1h13M179.8 85.1v4.6M182.9 85.1h.1M192.8 85.1h.1M116.6 130.9h.1M116.6 130.9v3.8M116.6 130.9h9.9M126.5 130.9h.1M126.5 134.7h.1"/>
<path d="M126.5 130.9v3.8"/>
</g>
<circle cx="95.2" cy="86.6" r=".29" fill="#f0f"/>
<circle cx="95.2" cy="86.6" r=".29" fill="none" stroke="#f0f" stroke-width=".14"/>
<circle cx="57.1" cy="86.6" r=".29" fill="#f0f"/>
<circle cx="57.1" cy="86.6" r=".29" fill="none" stroke="#f0f" stroke-width=".14"/>
<path d="M95.3 92h.1M95.3 86.7v5.3" fill="none" stroke="#800040" stroke-width=".14"/>
<circle cx="158.5" cy="110.3" r=".29" fill="#f0f"/>
<circle cx="158.5" cy="110.3" r=".29" fill="none" stroke="#f0f" stroke-width=".14"/>
<circle cx="166.8" cy="113.3" r=".29" fill="#f0f"/>
<circle cx="166.8" cy="113.3" r=".29" fill="none" stroke="#f0f" stroke-width=".14"/>
<circle cx="79.2" cy="102.6" r=".29" fill="#f0f"/>
<circle cx="79.2" cy="102.6" r=".29" fill="none" stroke="#f0f" stroke-width=".14"/>
<circle cx="79.2" cy="118.6" r=".29" fill="#f0f"/>
<circle cx="79.2" cy="118.6" r=".29" fill="none" stroke="#f0f" stroke-width=".14"/>
<circle cx="219.4" cy="147.6" r=".29" fill="#f0f"/>
<circle cx="219.4" cy="147.6" r=".29" fill="none" stroke="#f0f" stroke-width=".14"/>
<circle cx="219.4" cy="140" r=".29" fill="#f0f"/>
<circle cx="219.4" cy="140" r=".29" fill="none" stroke="#f0f" stroke-width=".14"/>
<circle cx="219.4" cy="113.3" r=".29" fill="#f0f"/>
<circle cx="219.4" cy="113.3" r=".29" fill="none" stroke="#f0f" stroke-width=".14"/>
<circle cx="178.3" cy="113.3" r=".29" fill="#f0f"/>
<circle cx="178.3" cy="113.3" r=".29" fill="none" stroke="#f0f" stroke-width=".14"/>
<circle cx="179.8" cy="85.1" r=".29" fill="#f0f"/>
<circle cx="179.8" cy="85.1" r=".29" fill="none" stroke="#f0f" stroke-width=".14"/>
<circle cx="132.9" cy="85.1" r=".29" fill="#f0f"/>
<circle cx="132.9" cy="85.1" r=".29" fill="none" stroke="#f0f" stroke-width=".14"/>
<circle cx="160.8" cy="127" r=".29" fill="#f0f"/>
<circle cx="160.8" cy="127" r=".29" fill="none" stroke="#f0f" stroke-width=".14"/>
<circle cx="203.4" cy="113.3" r=".29" fill="#f0f"/>
<circle cx="203.4" cy="113.3" r=".29" fill="none" stroke="#f0f" stroke-width=".14"/>
<circle cx="151.6" cy="127" r=".29" fill="#f0f"/>
<circle cx="151.6" cy="127" r=".29" fill="none" stroke="#f0f" stroke-width=".14"/>
<circle cx="214.1" cy="113.3" r=".29" fill="#f0f"/>
<circle cx="214.1" cy="113.3" r=".29" fill="none" stroke="#f0f" stroke-width=".14"/>
<circle cx="143.2" cy="97.3" r=".29" fill="#f0f"/>
<circle cx="143.2" cy="97.3" r=".29" fill="none" stroke="#f0f" stroke-width=".14"/>
<circle cx="144.7" cy="102.6" r=".29" fill="#f0f"/>
<circle cx="144.7" cy="102.6" r=".29" fill="none" stroke="#f0f" stroke-width=".14"/>
<circle cx="112" cy="86.6" r=".29" fill="#f0f"/>
<circle cx="112" cy="86.6" r=".29" fill="none" stroke="#f0f" stroke-width=".14"/>
<circle cx="41.9" cy="96.5" r=".29" fill="#f0f"/>
<circle cx="41.9" cy="96.5" r=".29" fill="none" stroke="#f0f" stroke-width=".14"/>
<circle cx="95.2" cy="110.3" r=".29" fill="#f0f"/>
<circle cx="95.2" cy="110.3" r=".29" fill="none" stroke="#f0f" stroke-width=".14"/>
<circle cx="113.5" cy="111.8" r=".29" fill="#f0f"/>
<circle cx="113.5" cy="111.8" r=".29" fill="none" stroke="#f0f" stroke-width=".14"/>
<circle cx="99" cy="107.2" r=".29" fill="#f0f"/>
<circle cx="99" cy="107.2" r=".29" fill="none" stroke="#f0f" stroke-width=".14"/>
<circle cx="113.5" cy="91.2" r=".29" fill="#f0f"/>
<circle cx="113.5" cy="91.2" r=".29" fill="none" stroke="#f0f" stroke-width=".14"/>
<circle cx="113.5" cy="104.9" r=".29" fill="#f0f"/>
<circle cx="113.5" cy="104.9" r=".29" fill="none" stroke="#f0f" stroke-width=".14"/>
<circle cx="241.5" cy="113.3" r=".29" fill="#f0f"/>
<circle cx="241.5" cy="113.3" r=".29" fill="none" stroke="#f0f" stroke-width=".14"/>
<circle cx="241.5" cy="117.9" r=".29" fill="#f0f"/>
<circle cx="241.5" cy="117.9" r=".29" fill="none" stroke="#f0f" stroke-width=".14"/>
<circle cx="241.5" cy="133.9" r=".29" fill="#f0f"/>
<circle cx="241.5" cy="133.9" r=".29" fill="none" stroke="#f0f" stroke-width=".14"/>
<circle cx="126.5" cy="130.8" r=".29" fill="#f0f"/>
<circle cx="126.5" cy="130.8" r=".29" fill="none" stroke="#f0f" stroke-width=".14"/>
<circle cx="229.3" cy="113.3" r=".29" fill="#f0f"/>
<circle cx="229.3" cy="113.3" r=".29" fill="none" stroke="#f0f" stroke-width=".14"/>
<circle cx="181.3" cy="113.3" r=".29" fill="#f0f"/>
<circle cx="181.3" cy="113.3" r=".29" fill="none" stroke="#f0f" stroke-width=".14"/>
<circle cx="182.8" cy="113.3" r=".29" fill="#f0f"/>
<circle cx="182.8" cy="113.3" r=".29" fill="none" stroke="#f0f" stroke-width=".14"/>
<circle cx="182.8" cy="85.1" r=".29" fill="#f0f"/>
<circle cx="182.8" cy="85.1" r=".29" fill="none" stroke="#f0f" stroke-width=".14"/>
<circle cx="95.2" cy="86.6" r=".29" fill="#f0f"/>
<circle cx="95.2" cy="86.6" r=".29" fill="none" stroke="#f0f" stroke-width=".14"/>
<circle cx="57.1" cy="86.6" r=".29" fill="#f0f"/>
<circle cx="57.1" cy="86.6" r=".29" fill="none" stroke="#f0f" stroke-width=".14"/>
<g font-size="3.2" fill="#00f">
<text x="77.7" y="80">BATTERY CHARGER</text>
<text x="95.2" y="101.3">R3</text>
<text x="237" y="105.9">TO BATTERY</text>
<text x="96" y="122.7">R4</text>
<text x="220.2" y="132.6">R2</text>
<text x="220.2" y="148.6">R1</text>
</g>
<g font-size="3.1">
<text x="44.2" y="10.2">5</text>
<text x="94.6" y="10.2">4</text>
<text x="145" y="10.2">3</text>
<text x="195.4" y="10.2">2</text>
<text x="245.7" y="10.2">1</text>
<text x="19" y="32.5">D</text>
<text x="271" y="32.5">D</text>
<text x="19" y="77">C</text>
<text x="271" y="77">C</text>
<text x="19" y="121.5">B</text>
<text x="271" y="121.5">B</text>
<text x="19" y="166.1">A</text>
<text x="271" y="166.1">A</text>
<text x="44.2" y="188.3">5</text>
<text x="94.6" y="188.3">4</text>
<text x="145" y="188.3">3</text>
<text x="195.4" y="188.3">2</text>
<text x="245.7" y="188.3">1</text>
</g>
<text font-size="2.9" fill="#00f" x="197.4" y="107.2">Icharge=40mV/Rsr</text>
<text font-size="2.7" fill="#00f" x="107.6" y="101.2">t</text>
<text font-size="1.9" fill="#f00" x="35.1" y="82.8">SOLAR CELL</text>
<g font-size="1.9" fill="#00f">
<text x="67.1" y="91.2">VBAT=1.2 x (1+R3/R4)</text>
<text x="237.7" y="108">GP645 6V,4.5Ah,</text>
<text x="237.7" y="109.9">Charge Current: 1.35A</text>
<text x="229.4" y="148.4">VBAT=2.1 x (1+R2/R1)</text>
</g>
<g font-size="1.7">
<text x="157" y="92.4">0</text>
<text x="103.8" y="101.1">0</text>
<text x="96.2" y="127.8">0</text>
<text x="69.5" y="133.9">0</text>
<text x="80.2" y="133.9">0</text>
<text x="127.4" y="136.9">0</text>
<text x="220.4" y="162.8">0</text>
</g>
<g font-size="1.4">
<text x="117.1" y="83.3">1</text>
<text x="44.5" y="86.3">3</text>
<text x="117.1" y="86.3">2</text>
<text x="127.6" y="84.8">3</text>
<text x="40" y="91.5" transform="rotate(-90 40 91.5)">1</text>
<text x="41.6" y="91.5" transform="rotate(-90 41.6 91.5)">2</text>
<text x="150.9" y="93.2">25V</text>
<text x="179.5" y="93.2" transform="rotate(-90 179.5 93.2)">6</text>
<text x="182.5" y="93.2" transform="rotate(-90 182.5 93.2)">5</text>
<text x="193.5" y="92.5">25V</text>
<text x="41.9" y="100.8">PWR_GND</text>
<text x="138.2" y="100.8">1</text>
<text x="150.9" y="97">25V</text>
<text x="157" y="96.1">PWR_GND</text>
<text x="173.4" y="98.5">4</text>
<text x="192.8" y="97">PWR_GND</text>
<text x="118.6" y="106.9">6</text>
<text x="138.2" y="102.3">12</text>
<text x="182.5" y="105.2" transform="rotate(-90 182.5 105.2)">3</text>
<text x="57.1" y="110.7">PWR_GND</text>
<text x="59.4" y="108.5">25V</text>
<text x="118.6" y="109.9">2</text>
<text x="118.6" y="111.5">4</text>
<text x="118.6" y="113">7</text>
<text x="138.2" y="113">14</text>
<text x="138.2" y="111.5">15</text>
<text x="138.2" y="109.9">16</text>
<text x="163.1" y="111.5">16V</text>
<text x="69.9" y="118.8">6.3V</text>
<text x="118.6" y="116">3</text>
<text x="118.6" y="117.6">5</text>
<text x="138.2" y="119.1">10</text>
<text x="138.2" y="114.5">13</text>
<text x="178" y="119.9" transform="rotate(-90 178 119.9)">7</text>
<text x="181" y="119.9" transform="rotate(-90 181 119.9)">8</text>
<text x="138.2" y="122.1">8</text>
<text x="138.2" y="120.6">9</text>
<text x="171.9" y="125.2">2</text>
<text x="126.2" y="126.6" transform="rotate(-90 126.2 126.6)">17</text>
<text x="129.2" y="126.6" transform="rotate(-90 129.2 126.6)">11</text>
<text x="181" y="131.9" transform="rotate(-90 181 131.9)">1</text>
<text x="231.6" y="131.3">50V</text>
<text x="242.3" y="129">25V</text>
<text x="252.2" y="130.6">16V</text>
<text x="91.4" y="137.9">VIN_SOLAR</text>
<text x="107.4" y="137.9">VIN_SOLAR</text>
<text x="116.6" y="133.6">PWR_GND</text>
<text x="129.5" y="133.6">PWR_GND</text>
<text x="155.4" y="132.7">16V</text>
<text x="181.4" y="136.7">PWR_GND</text>
<text x="241.6" y="136.7">PWR_GND</text>
<text x="92.6" y="142" transform="rotate(-90 92.6 142)">1</text>
<text x="108.6" y="142" transform="rotate(-90 108.6 142)">1</text>
<text x="92.6" y="151" transform="rotate(-90 92.6 151)">2</text>
<text x="108.6" y="151" transform="rotate(-90 108.6 151)">2</text>
<text x="216.1" y="176.1">Title</text>
<text x="222.2" y="177.6">&lt;Title&gt;</text>
<text x="216.1" y="180.7">Size</text>
<text x="216.1" y="185.3">Date:</text>
<text x="217.6" y="182.2">A3</text>
<text x="222.2" y="182.2">&lt;Doc&gt;</text>
<text x="222.2" y="180.7">Document Number</text>
<text x="224" y="185.3">Friday, July 12, 2019</text>
<text x="246.6" y="185.3">Sheet</text>
<text x="254.2" y="185.3">1</text>
<text x="258.8" y="185.3">of</text>
<text x="263.4" y="185.3">3</text>
<text x="266.4" y="180.7">Rev</text>
<text x="267.9" y="182.2">&lt;RevCod</text>
</g>
<g font-size="1.4" fill="#000080">
<text x="119.9" y="81.2">U30</text>
<text x="36.6" y="85.6">J24</text>
<text x="193.5" y="89.4">C145</text>
<text x="53.3" y="94">R121</text>
<text x="96.8" y="94.7">R117</text>
<text x="120.1" y="90">PDS1040L</text>
<text x="127.6" y="93.2">10 Ohm</text>
<text x="129.1" y="90.9">R113</text>
<text x="146.3" y="91.7">C139</text>
<text x="146.3" y="95.5">C149</text>
<text x="150.9" y="91.7">1u</text>
<text x="150.9" y="95.5">1u</text>
<text x="172.2" y="95.5">U31B</text>
<text x="193.5" y="90.9">10u</text>
<text x="51.8" y="96.3">2 Ohm</text>
<text x="96.8" y="96.3">499k</text>
<text x="108.2" y="96.3">RT1</text>
<text x="114.3" y="97.8">R120</text>
<text x="114.3" y="99.3">10k</text>
<text x="120.7" y="98.4">U28</text>
<text x="147.8" y="100.1">D27</text>
<text x="59.6" y="105.4">C146</text>
<text x="59.6" y="107.2">2.2uF</text>
<text x="144.8" y="106.2">BAT54C/SOT</text>
<text x="175.3" y="106.2">Si7288</text>
<text x="80.8" y="110.7">R109</text>
<text x="80.8" y="112.3">0Ohm</text>
<text x="99.8" y="111.5">R119</text>
<text x="108.2" y="111.5">5.23kBQ24650_TS</text>
<text x="158.5" y="110">C143</text>
<text x="163.1" y="110">0.1uF</text>
<text x="190.5" y="110.7">L1</text>
<text x="204.2" y="112.3">R116</text>
<text x="210.3" y="112.3">30 mOhm</text>
<text x="229.8" y="112.7">R124</text>
<text x="237.7" y="112.7">0Ohm</text>
<text x="70.1" y="115.8">C140</text>
<text x="70.1" y="117.6">1u</text>
<text x="96.8" y="117.6">R118</text>
<text x="96.8" y="119.1">57k</text>
<text x="190.5" y="115.5">10uH</text>
<text x="80.8" y="122.9">R110</text>
<text x="80.8" y="124.5">0Ohm</text>
<text x="80.8" y="126">Not install</text>
<text x="120.4" y="125.2">BQ24650</text>
<text x="155.4" y="124.5">C142</text>
<text x="169.9" y="120.6">U31A</text>
<text x="242.3" y="126">C150</text>
<text x="155.4" y="130.7">0.1uF</text>
<text x="221" y="126.7">R122</text>
<text x="221" y="128.3">499k</text>
<text x="231.8" y="128.3">C151</text>
<text x="231.8" y="130.1">22pF</text>
<text x="242.3" y="127.5">10u</text>
<text x="252.4" y="127.5">C148</text>
<text x="252.4" y="129.3">4.7uF</text>
<text x="173.7" y="132.8">Si7288</text>
<text x="95.4" y="144.3">D25</text>
<text x="95.4" y="146.1">150060GS75000</text>
<text x="111.4" y="144.3">D26</text>
<text x="111.4" y="146.1">150060RS75000</text>
<text x="94.5" y="155.7">R111</text>
<text x="110.5" y="154.9">R112</text>
<text x="221" y="151.1">R115</text>
<text x="221" y="152.7">200k</text>
<text x="94.5" y="157.2">10K</text>
<text x="110.5" y="156.5">10K</text>
</g>
<g font-size="1.4" fill="#f00">
<text x="61.8" y="86.1">Vin_Solar</text>
<text x="133.6" y="84.6">BQ24650_VCC_R</text>
<text x="57.4" y="100.8">BQ24650_CIN</text>
<text x="133.2" y="96.8">BQ24650_VCC</text>
<text x="101" y="106.7">BQ24650_VREF</text>
<text x="144.4" y="102.4" transform="rotate(-90 144.4 102.4)">REGN_BQ24650</text>
<text x="97.8" y="112.8">BQ24650_TERM_EN</text>
<text x="100.7" y="109.8">BQ24650_MPPSET</text>
<text x="142.3" y="109.8">BQ24650_BST</text>
<text x="142.6" y="111.3">BQ24650_HIDRV</text>
<text x="169.5" y="112.8">PH_BQ24650</text>
<text x="218.1" y="112.8">BQ24650_SENSE_R</text>
<text x="110.8" y="116.1">STAT1</text>
<text x="110.8" y="117.6">STAT2</text>
<text x="142.6" y="114.3">BQ24650_LODRV</text>
<text x="248.9" y="116.1">[2,3]</text>
<text x="256.3" y="116.1">Vmain_6V</text>
<text x="165.7" y="139.5">SRP_BQ24650</text>
<text x="165.9" y="143.3">SRN_BQ24650</text>
<text x="112" y="147.3">RED</text>
<text x="165.2" y="147.1">BQ24650_VFB</text>
<text x="93.3" y="151.7">LD_GRN_CHRG</text>
<text x="109.3" y="150.9">LD_RD_CHRG</text>
<text x="93.3" y="162.4" transform="rotate(90 93.3 162.4)">STAT1</text>
<text x="109.3" y="162.4" transform="rotate(90 109.3 162.4)">STAT2</text>
</g>
<g font-size="1.4" fill="#004080">
<text x="119.6" y="84.2">1</text>
<text x="119.6" y="87.3">2</text>
<text x="125" y="85.8">3</text>
<text x="133.6" y="101.8">VCC</text>
<text x="172.2" y="100.1">G2</text>
<text x="180.5" y="96.8" transform="rotate(-90 180.5 96.8)">D2</text>
<text x="182.6" y="97.6" transform="rotate(-90 182.6 97.6)">D2_1</text>
<text x="121.2" y="107.9">VREF</text>
<text x="132.5" y="103.3">REGN</text>
<text x="182.6" y="105.1" transform="rotate(-90 182.6 105.1)">S2</text>
<text x="121.2" y="110.9">MPPSET</text>
<text x="121.2" y="112.4">TS</text>
<text x="121.2" y="114">TERM_EN</text>
<text x="132.2" y="112.4">HIDRV</text>
<text x="133" y="110.9">BTST</text>
<text x="134.5" y="114">PH</text>
<text x="121.2" y="117">STAT1</text>
<text x="121.2" y="118.5">STAT2</text>
<text x="131.7" y="115.5">LODRV</text>
<text x="127.1" y="123.2" transform="rotate(-90 127.1 123.2)">PAD</text>
<text x="130.2" y="123.2" transform="rotate(-90 130.2 123.2)">GND</text>
<text x="133.6" y="121.6">SRN</text>
<text x="133.6" y="120.1">SRP</text>
<text x="133.8" y="123.1">VFB</text>
<text x="178.9" y="123.4" transform="rotate(-90 178.9 123.4)">D1</text>
<text x="182" y="125" transform="rotate(-90 182 125)">D1_1</text>
<text x="174.5" y="126.2">G1</text>
<text x="182" y="129.3" transform="rotate(-90 182 129.3)">S1</text>
</g>
<text font-size="1.4" fill="#00f" x="106.7" y="97.7">Remove</text>
<text font-size="1.4" fill="#0f0" x="96" y="147.3">GREEN</text>
</svg>
